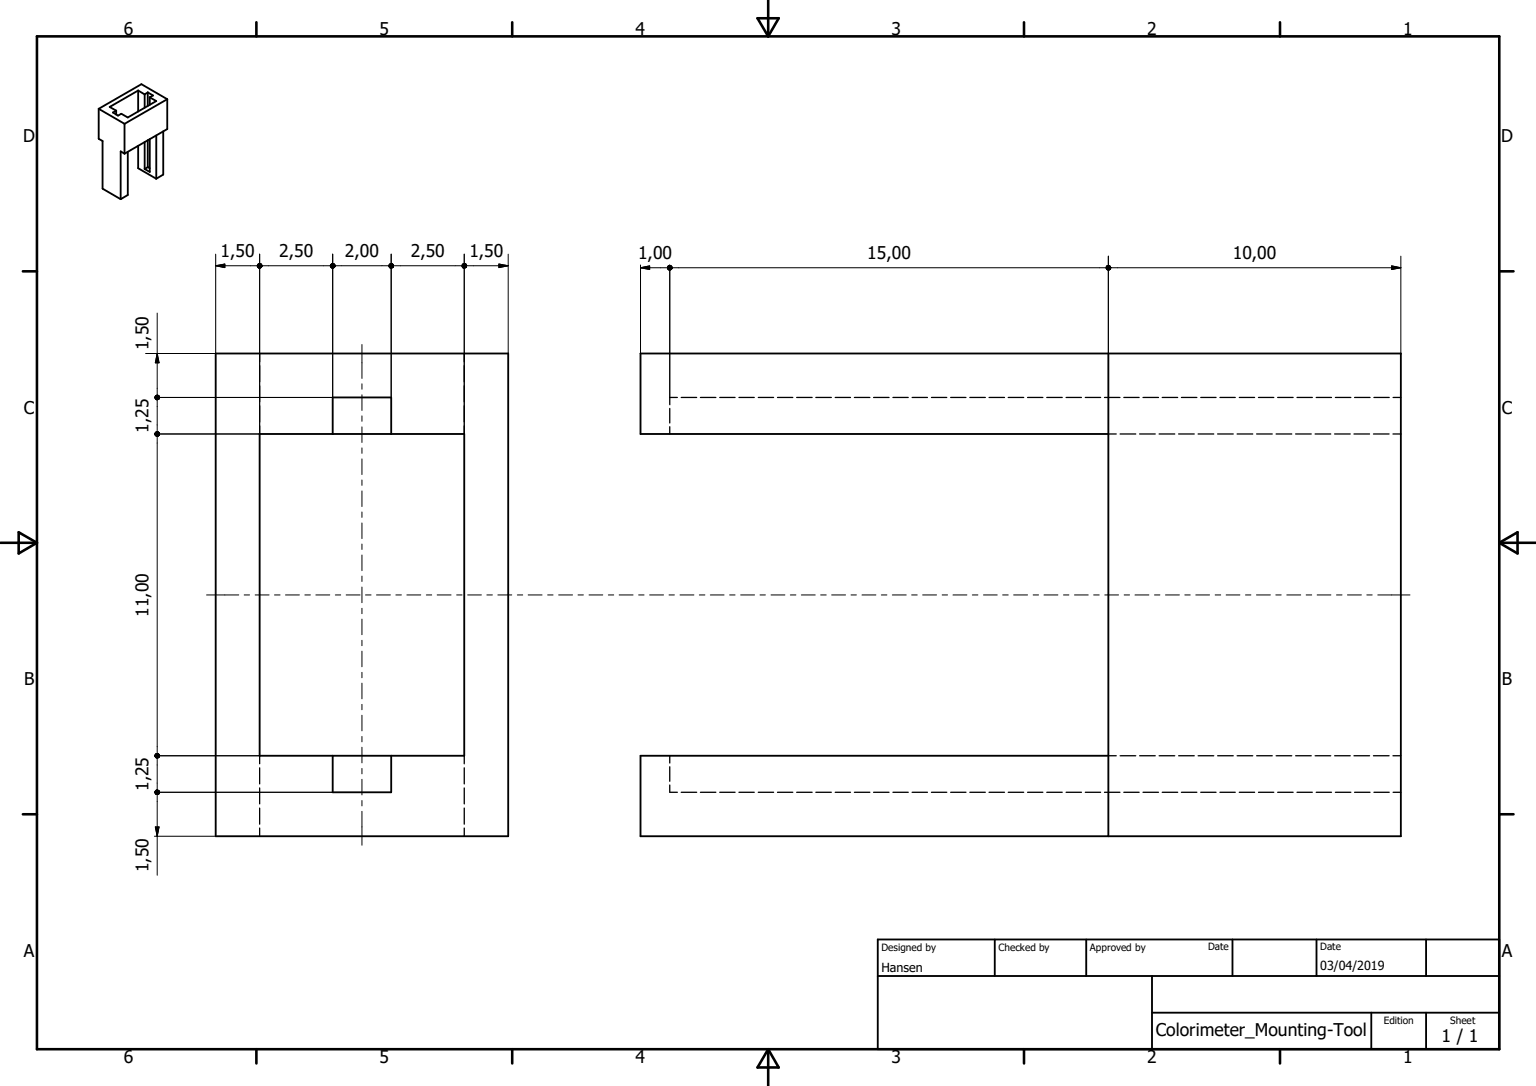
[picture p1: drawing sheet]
<svg xmlns="http://www.w3.org/2000/svg" width="420mm" height="297mm" viewBox="0 0 420 297" stroke-linecap="round" stroke-linejoin="round" font-family="sans-serif">
<g fill="none" stroke="#000" stroke-width=".51">
<path d="M27 29.8v8.2l1.1 .6v13l4.9 2.9M27 29.8l7.1 4.1M31.8 30.3v1M34.1 33.9v8.1M37.8 39.9v6.1l4.9 2.9M37.8 24.8v5.7M37.8 24.8l-7.8 4.5 1.8 1M37.8 24.8l1.8 1M39.6 25.8v3.7M39.6 38.9v7.3M40.4 25.3l1.5 .8-.9 .5M40.4 25.3v3.7"/>
<path d="M40.4 38.4v7.3M40.4 25.3l-.8 .5M41 38.1v8.9l-1.4-.8M41 26.6l1.7 1-7.7 4.5-1.8-1-.9 .5-1.4-.8 .9-.5M41 26.6v2.1M42.7 37v11.9M44.7 35.9v11.9l-2 1.1M45.8 27.1l-11.7 6.8M45.8 27.1v8.2l-11.7 6.7M45.8 27.1l-7.1-4.1-11.7 6.8M34.1 42l-1.1-.6v13.1M35 41.5v11.8l-2 1.2"/>
<path d="M40.4 45.7l.6 .3M40.4 45.7l-.8 .5M59 96.7h80v132h-80zM303.2 96.7v132M71 118.7h56v88h-56zM91 118.7v-10h16v10M303.2 118.7h-128v-22h208v132h-208v-22h128M91 206.7v10h16v-10M240.1 257h170v30h-170zM272.1 257v10M297.1 257v10M337.1 257v10"/>
<path d="M360.1 257v10M390.1 257v10M240.1 267h170M315.1 277h95M315.1 267v20M375.1 277v10M390.1 277v10"/>
</g>
<g fill="none" stroke="#000" stroke-width=".35">
<path d="M71 96.7v2.2M71 100v4.4M127 96.7v2.2M127 100v4.4M71 105.5v4.4M71 111v4.4M71 116.5v2.2M127 105.5v4.4M127 111v4.4M127 116.5v2.2M183.2 111.7v4M183.2 116.7v2"/>
<path d="M185.3 108.7h-2.1v2M186.3 108.7h4.3M191.6 108.7h4.2M196.9 108.7h4.2M202.1 108.7h4.2M207.4 108.7h4.2M212.7 108.7h4.2M217.9 108.7h4.3M223.2 108.7h4.2M228.5 108.7h4.2M233.7 108.7h4.2M239 108.7h4.2"/>
<path d="M244.3 108.7h4.1M249.5 108.7h4.2M254.8 108.7h4.2M260 108.7h4.2M265.3 108.7h4.2M270.5 108.7h4.3M275.8 108.7h4.2M281.1 108.7h4.2M286.3 108.7h4.3M291.6 108.7h4.2M296.9 108.7h4.2M302.1 108.7h4.3"/>
<path d="M303.2 118.7h2.1M306.4 118.7h4.3M307.4 108.7h4.2M311.7 118.7h4.3M312.7 108.7h4.2M317.1 118.7h4.2M317.9 108.7h4.2M322.4 118.7h4.3M323.2 108.7h4.2M327.7 118.7h4.3M328.5 108.7h4.1M333.1 118.7h4.2"/>
<path d="M333.7 108.7h4.2M338.4 118.7h4.3M339 108.7h4.2M343.7 118.7h4.3M344.2 108.7h4.2M349.1 118.7h4.2M349.5 108.7h4.2M354.4 118.7h4.3M354.8 108.7h4.2M359.7 118.7h4.3M360 108.7h4.2M365.1 118.7h4.2"/>
<path d="M365.3 108.7h4.2M370.4 118.7h4.2M370.5 108.7h4.3M375.7 118.7h4.3M375.8 108.7h4.2M381 118.7h2.2M381.1 108.7h2.1M71 206.7v2.2M71 210v4.4M71 215.5v4.4M127 206.7v2.2M127 210v4.4"/>
<path d="M127 215.5v4.4M183.2 206.7v2M183.2 209.7v4M183.2 214.7v2h2.1M186.3 216.7h4.3M191.6 216.7h4.2M196.9 216.7h4.2M202.1 216.7h4.2M207.4 216.7h4.2M212.7 216.7h4.2M217.9 216.7h4.3M223.2 216.7h4.2"/>
<path d="M228.5 216.7h4.2M233.7 216.7h4.2M239 216.7h4.2M244.3 216.7h4.1M249.5 216.7h4.2M254.8 216.7h4.2M260 216.7h4.2M265.3 216.7h4.2M270.5 216.7h4.3M275.8 216.7h4.2M281.1 216.7h4.2M286.3 216.7h4.3"/>
<path d="M291.6 216.7h4.2M296.9 216.7h4.2M302.1 216.7h4.3M303.2 206.7h2.1M306.4 206.7h4.3M307.4 216.7h4.2M311.7 206.7h4.3M312.7 216.7h4.2M317.1 206.7h4.2M317.9 216.7h4.2M322.4 206.7h4.3M323.2 216.7h4.2"/>
<path d="M327.7 206.7h4.3M328.5 216.7h4.1M333.1 206.7h4.2M333.7 216.7h4.2M338.4 206.7h4.3M339 216.7h4.2M343.7 206.7h4.3M344.2 216.7h4.2M349.1 206.7h4.2M349.5 216.7h4.2M354.4 206.7h4.3M354.8 216.7h4.2"/>
<path d="M359.7 206.7h4.3M360 216.7h4.2M365.1 206.7h4.2M365.3 216.7h4.2M370.4 206.7h4.2M370.5 216.7h4.3M375.7 206.7h4.3M375.8 216.7h4.2M381 206.7h2.2M381.1 216.7h2.1M71 221v4.4M71 226.5v2.2"/>
<path d="M127 221v4.4M127 226.5v2.2"/>
</g>
<g fill="none" stroke="#000" stroke-width=".71">
<path d="M10.1 9.9h400v277.1h-400zM70.1 6.1v3.8M140.1 6.1v3.8M207.2 5h5.8l-2.9 4.9zM210.1 0v9.9M280.1 6.1v3.8M350.1 6.1v3.8M6.3 74.2h3.8M410.1 74.2h3.9M.1 148.5h10M5.1 145.6l5 2.9-5 2.9zM410.1 148.5h10"/>
<path d="M410.1 148.5l5-2.9v5.8zM6.3 222.7h3.8M410.1 222.7h3.9M70.1 287v3.9M140.1 287v3.9M210.1 287v10M210.1 287l2.9 5h-5.8zM280.1 287v3.9M350.1 287v3.9"/>
</g>
<g fill="none" stroke="#000" stroke-width=".27">
<path d="M59 72.7l2.5-.5v1zM59 72.7h11.4M59 69.5v27.2h-19.2M70.4 72.6l1.2 .1-1.2 .1zM70.4 72.8l1.2-.1-1.2 .3zM70.4 72.4l.2-.1 1 .4zM70.4 72.4l1.2 .3-1.2-.1zM70.4 73l1.2-.3-1 .5zM70.6 72.3l.1-.1 .9 .5zM70.6 73.2l1-.5-.9 .6zM70.7 72.2l.2-.1 .7 .6zM70.7 73.3l.9-.6z"/>
<path d="M70.9 72.1l.7 .6zM70.9 73.3l.7-.6zM71 72.1l.6 .6zM71 69.5v49.2h-28.8M71.2 72.1l.4 .6zM71.4 72.2l.2 .5zM71.5 72.3l.1 .4zM71.6 72.7l-.6 .6zM71.6 72.7l-.4 .6zM71.6 72.7l-.2 .5zM71.6 72.7l-.1 .4zM71.6 72.7v.2z"/>
<path d="M71.6 72.7h18.8M90.4 72.6l1.2 .1-1.2 .1zM90.4 72.8l1.2-.1-1.1 .3zM90.5 72.4l1.1 .3-1.2-.1zM90.5 73l1.1-.3-1.1 .5zM90.5 72.3l.2-.1 .9 .5zM90.5 72.3l1.1 .4-1.1-.3zM90.5 73.2l1.1-.5-.9 .6zM90.7 72.2l.2-.1 .7 .6zM90.7 73.3l.9-.6zM90.9 72.1l.7 .6zM90.9 73.3l.7-.6z"/>
<path d="M91 69.5v39.2h-48.8M91 72.1l.6 .6zM91.2 72.1l.4 .6zM91.4 72.2l.2 .5zM91.5 72.3l.1 .4zM91.6 72.7l-.6 .6zM91.6 72.7l-.4 .6zM91.6 72.7l-.2 .5zM91.6 72.7l-.1 .4zM91.6 72.7v.2zM91.6 72.7h14.8M106.4 72.6l1.2 .1-1.2 .1z"/>
<path d="M106.4 72.8l1.2-.1-1.1 .3zM106.5 72.4l1.1 .3-1.2-.1zM106.5 73l1.1-.3-1.1 .5zM106.5 72.3l.2-.1 .9 .5zM106.5 72.3l1.1 .4-1.1-.3zM106.5 73.2l1.1-.5-.9 .6zM106.7 72.2l.9 .5zM106.7 73.3l.9-.6zM106.8 72.1l.8 .6zM106.8 73.3l.8-.6zM107 69.5v39.2M107 72.1l.6 .6z"/>
<path d="M107.2 72.1l.4 .6zM107.4 72.2l.2 .5zM107.5 72.3l.1 .4zM107.6 72.7l-.6 .6zM107.6 72.7l-.4 .6zM107.6 72.7l-.2 .5zM107.6 72.7l-.1 .4zM107.6 72.7v.2zM107.6 72.7h18.8M126.4 72.6l1.2 .1-1.2 .1zM126.4 72.8l1.2-.1-1.2 .3zM126.4 72.4l1.2 .3-1.2-.1z"/>
<path d="M126.4 73l1.2-.3-1.1 .5zM126.5 72.3l.2-.1 .9 .5zM126.5 72.3l1.1 .4-1.2-.3zM126.5 73.2l1.1-.5-.9 .6zM126.7 72.2l.2-.1 .7 .6zM126.7 73.3l.9-.6zM126.9 72.1l.7 .6zM126.9 73.3l.7-.6zM127 69.5v49.2M127 72.1l.6 .6zM127.2 72.1l.4 .6zM127.4 72.2l.2 .5z"/>
<path d="M127.5 72.3l.1 .4zM127.6 72.7l-.6 .6zM127.6 72.7l-.4 .6zM127.6 72.7l-.2 .5zM127.6 72.7l-.1 .4zM127.6 72.7v.2zM127.6 72.7h11.4M136.5 72.2l2.5 .5-2.5 .5zM139 69.5v27.2M175.2 73.2l2.5-.5v1zM175.2 73.2h7.4M175.2 72.5v24.2"/>
<path d="M182.6 73.2h1.2l-1.2 .1zM182.6 73.3l1.2-.1-1.2 .3zM182.6 72.9l.1-.1 1.1 .4zM182.6 72.9l1.2 .3h-1.2zM182.6 73.5l1.2-.3-1.1 .5zM182.7 72.8l.2-.1 .9 .5zM182.7 73.7l1.1-.5-.9 .6zM182.9 72.7l.9 .5zM182.9 73.8l.9-.6zM183 72.6h.2l.6 .6zM183 73.8l.8-.6zM183.2 72.6l.6 .6z"/>
<path d="M183.2 73.8l.6-.6-.4 .6zM183.2 72.5v36.2M183.4 72.6l.4 .6zM183.6 72.8l.2 .4zM183.7 72.9l.1 .3zM183.8 73.2l-.4 .6zM183.8 73.2l-.2 .5zM183.8 73.2l-.1 .4zM183.8 73.2v.2zM183.8 73.2h118.7M302.6 73.2h1.2l-1.2 .1zM302.6 73.3l1.2-.1-1.2 .3z"/>
<path d="M302.6 72.9l1.2 .3h-1.2zM302.6 73.5l1.2-.3-1.1 .5zM302.7 72.8l.2-.1 .9 .5zM302.7 72.8l1.1 .4-1.2-.3zM302.7 73.7l1.1-.5-.9 .6zM302.9 72.7l.9 .5zM302.9 73.8l.9-.6zM303.1 72.6h.1l.6 .6zM303.1 73.8l.7-.6zM303.2 70.1v26.6M303.2 72.6l.6 .6zM303.2 73.8l.6-.6-.4 .6z"/>
<path d="M303.4 72.6l.4 .6zM303.6 72.8l.2 .4zM303.7 72.9l.1 .3zM303.8 73.2l-.4 .6zM303.8 73.2l-.2 .5zM303.8 73.2l-.1 .4zM303.8 73.2v.2zM303.8 73.2h79.4M380.7 72.7l2.5 .5-2.5 .5zM383.2 70.1v26.6M43 96.7l.5 2.5h-1zM43 85.6v22.5"/>
<path d="M99 94.2v9.3M42.4 118.6l1.2 .1-1.2 .1zM42.4 118.8l1.2-.1-1.2 .3zM42.4 108.6l1.2 .1-1.2 .1zM42.4 108.8l1.2-.1-1.2 .3zM42.4 118.4l1.2 .3-1.2-.1zM42.4 119l1.2-.3-1.1 .4zM42.4 108.5l1.2 .2-1.2-.1zM42.4 109l1.2-.3-1.1 .4zM42.5 118.3l.2-.1 .9 .5zM42.5 118.3l1.1 .4-1.2-.3zM42.5 119.1l1.1-.4-.9 .6z"/>
<path d="M42.5 108.3l.2-.1 .9 .5zM42.5 108.3l1.1 .4-1.2-.2zM42.5 109.1l1.1-.4-.9 .6zM42.7 118.2l.9 .5zM42.7 119.3l.9-.6zM42.7 108.2l.9 .5zM42.7 109.3l.9-.6-.7 .6zM42.9 118.1l.7 .6zM42.9 119.3l.7-.6-.6 .6zM42.9 108.1h.1l.6 .6zM42.9 109.3l.7-.6zM43 109.3v8.8"/>
<path d="M43 119.3v86.8M43 118.1l.6 .6zM43 108.1l.6 .6zM43.2 118.1l.4 .6zM43.2 108.1l.4 .6zM43.4 118.2l.2 .5zM43.4 108.2l.2 .5zM43.5 118.4l.1 .3zM43.5 108.4l.1 .3zM43.6 118.7l-.6 .6zM43.6 118.7l-.4 .6zM43.6 118.7l-.2 .5z"/>
<path d="M43.6 118.7l-.1 .3zM43.6 118.7v.2zM43.6 108.7l-.6 .6zM43.6 108.7l-.4 .6zM43.6 108.7l-.2 .5zM43.6 108.7l-.1 .4zM43.6 108.7v.2zM99 105v1.5M99 108v4.3M99 113.7v1.5M99 116.8v4.2M99 122.5v1.5"/>
<path d="M99 125.5v4.3M99 131.3v1.5M99 134.3v4.3M99 140v1.5M99 143v4.3M99 148.8v1.5M99 151.8v4.3M99 157.6v1.4M56.5 162.7h8.8M66.8 162.7h1.5M69.8 162.7h3.8M75.1 162.7h1.5"/>
<path d="M78.1 162.7h3.8M83.4 162.7h1.5M86.4 162.7h3.8M91.7 162.7h1.5M94.7 162.7h3.8M99 160.6v4.2M99 166.4v1.5M99 169.3v4.3M99 175.1v1.5M99 178.1v4.3M100 162.7h1.5M103 162.7h3.8"/>
<path d="M108.3 162.7h1.5M111.3 162.7h3.8M116.6 162.7h1.5M119.6 162.7h3.8M124.9 162.7h1.5M127.9 162.7h3.8M133.2 162.7h1.5M136.2 162.7h3.8M141.5 162.7h1.5M144.5 162.7h3.8M149.8 162.7h1.5M152.8 162.7h3.8"/>
<path d="M158.1 162.7h1.5M161.1 162.7h3.8M166.4 162.7h1.5M169.4 162.7h3.8M174.7 162.7h1.5M177.7 162.7h3.8M183 162.7h1.5M186 162.7h3.8M191.3 162.7h1.5M194.3 162.7h3.8M199.6 162.7h1.5M202.6 162.7h3.8"/>
<path d="M207.9 162.7h1.5M210.9 162.7h3.8M216.2 162.7h1.5M219.2 162.7h3.8M224.5 162.7h1.5M227.5 162.7h3.8M232.8 162.7h1.5M235.8 162.7h3.8M241.1 162.7h1.5M244.1 162.7h3.8M249.4 162.7h1.5M252.4 162.7h3.8"/>
<path d="M257.7 162.7h1.5M260.7 162.7h3.8M266 162.7h1.5M269 162.7h3.8M274.3 162.7h1.5M277.3 162.7h3.8M282.6 162.7h1.5M285.6 162.7h3.8M290.9 162.7h1.5M293.9 162.7h3.8M299.2 162.7h1.5M302.2 162.7h3.8"/>
<path d="M307.5 162.7h1.5M310.5 162.7h3.8M315.8 162.7h1.5M318.8 162.7h3.8M324.1 162.7h1.5M327.1 162.7h3.8M332.4 162.7h1.5M335.4 162.7h3.8M340.7 162.7h1.5M343.7 162.7h3.8M349 162.7h1.5M352 162.7h3.8"/>
<path d="M357.3 162.7h1.5M360.3 162.7h3.8M365.6 162.7h1.5M368.6 162.7h3.8M373.9 162.7h1.5M376.9 162.7h8.8M99 183.9v1.5M99 186.9v4.2M99 192.7v1.4M99 195.6v4.3M42.2 216.7h48.8M42.2 206.7h28.8"/>
<path d="M42.4 216.6l1.2 .1-1.2 .1zM42.4 216.8l1.2-.1-1.2 .3zM42.4 206.6l1.2 .1-1.2 .1zM42.4 206.8l1.2-.1-1.2 .3zM42.4 216.5l1.2 .2-1.2-.1zM42.4 217l1.2-.3-1.1 .4zM42.4 206.4l1.2 .3-1.2-.1zM42.4 207l1.2-.3-1.1 .4zM42.5 216.3l.2-.1 .9 .5zM42.5 216.3l1.1 .4-1.2-.2zM42.5 217.1l1.1-.4-.9 .6zM42.5 206.3l.2-.1 .9 .5z"/>
<path d="M42.5 206.3l1.1 .4-1.2-.3zM42.5 207.1l1.1-.4-.9 .6zM42.7 216.2l.2-.1 .7 .6zM42.7 217.3l.9-.6zM42.7 206.2l.9 .5zM42.7 207.3l.9-.6zM42.9 216.1l.7 .6zM42.9 217.3l.7-.6-.6 .6zM42.9 206.1h.1l.6 .6zM42.9 207.3l.7-.6zM43 207.3v8.8M43 217.3v22.1"/>
<path d="M43 216.1l.6 .6zM43 206.1l.6 .6zM43 207.3l.6-.6zM43.2 216.2l.4 .5zM43.2 206.1l.4 .6zM43.4 216.2l.2 .5zM43.4 206.2l.2 .5zM43.5 216.4l.1 .3zM43.5 206.4l.1 .3zM43.6 216.7l-.6 .6zM43.6 216.7l-.4 .6zM43.6 216.7l-.2 .5z"/>
<path d="M43.6 216.7l-.1 .3zM43.6 216.7v.2zM43.6 206.7l-.4 .6zM43.6 206.7l-.2 .5zM43.6 206.7l-.1 .4zM43.6 206.7v.2zM99 201.4v1.5M99 204.4v4.3M99 210.2v1.5M99 213.1v4.3M99 218.9v1.5M42.2 228.7h16.8"/>
<path d="M42.5 226.2h1l-.5 2.5zM99 221.9v9.3"/>
</g>
<g fill="#000">
<path d="M59 72.7l2.5-.5v1zM71.5 72.3l.1 .4zM71.4 72.2l.2 .5zM71.2 72.1l.4 .6zM71 72.1l.6 .6zM70.9 72.1l.7 .6zM70.7 72.2l.2-.1 .7 .6zM70.6 72.3l.1-.1 .9 .5zM70.4 72.4l.2-.1 1 .4zM70.4 72.4l1.2 .3-1.2-.1zM70.4 72.6l1.2 .1-1.2 .1zM70.4 72.8l1.2-.1-1.2 .3z"/>
<path d="M70.4 73l1.2-.3-1 .5zM70.6 73.2l1-.5-.9 .6zM70.7 73.3l.9-.6zM70.9 73.3l.7-.6zM71.6 72.7l-.6 .6zM71.6 72.7l-.4 .6zM71.6 72.7l-.2 .5zM71.6 72.7l-.1 .4zM71.6 72.7v.2zM91.5 72.3l.1 .4zM91.4 72.2l.2 .5zM91.2 72.1l.4 .6z"/>
<path d="M91 72.1l.6 .6zM90.9 72.1l.7 .6zM90.7 72.2l.2-.1 .7 .6zM90.5 72.3l.2-.1 .9 .5zM90.5 72.3l1.1 .4-1.1-.3zM90.5 72.4l1.1 .3-1.2-.1zM90.4 72.6l1.2 .1-1.2 .1zM90.4 72.8l1.2-.1-1.1 .3zM90.5 73l1.1-.3-1.1 .5zM90.5 73.2l1.1-.5-.9 .6zM90.7 73.3l.9-.6zM90.9 73.3l.7-.6z"/>
<path d="M91.6 72.7l-.6 .6zM91.6 72.7l-.4 .6zM91.6 72.7l-.2 .5zM91.6 72.7l-.1 .4zM91.6 72.7v.2zM107.5 72.3l.1 .4zM107.4 72.2l.2 .5zM107.2 72.1l.4 .6zM107 72.1l.6 .6zM106.8 72.1l.8 .6zM106.7 72.2l.9 .5zM106.5 72.3l.2-.1 .9 .5z"/>
<path d="M106.5 72.3l1.1 .4-1.1-.3zM106.5 72.4l1.1 .3-1.2-.1zM106.4 72.6l1.2 .1-1.2 .1zM106.4 72.8l1.2-.1-1.1 .3zM106.5 73l1.1-.3-1.1 .5zM106.5 73.2l1.1-.5-.9 .6zM106.7 73.3l.9-.6zM106.8 73.3l.8-.6zM107.6 72.7l-.6 .6zM107.6 72.7l-.4 .6zM107.6 72.7l-.2 .5zM107.6 72.7l-.1 .4z"/>
<path d="M107.6 72.7v.2zM127.5 72.3l.1 .4zM127.4 72.2l.2 .5zM127.2 72.1l.4 .6zM127 72.1l.6 .6zM126.9 72.1l.7 .6zM126.7 72.2l.2-.1 .7 .6zM126.5 72.3l.2-.1 .9 .5zM126.5 72.3l1.1 .4-1.2-.3zM126.4 72.4l1.2 .3-1.2-.1zM126.4 72.6l1.2 .1-1.2 .1zM126.4 72.8l1.2-.1-1.2 .3z"/>
<path d="M126.4 73l1.2-.3-1.1 .5zM126.5 73.2l1.1-.5-.9 .6zM126.7 73.3l.9-.6zM126.9 73.3l.7-.6zM127.6 72.7l-.6 .6zM127.6 72.7l-.4 .6zM127.6 72.7l-.2 .5zM127.6 72.7l-.1 .4zM127.6 72.7v.2zM136.5 72.2l2.5 .5-2.5 .5zM175.2 73.2l2.5-.5v1zM183.7 72.9l.1 .3z"/>
<path d="M183.6 72.8l.2 .4zM183.4 72.6l.4 .6zM183.2 72.6l.6 .6zM183 72.6h.2l.6 .6zM182.9 72.7l.9 .5zM182.7 72.8l.2-.1 .9 .5zM182.6 72.9l.1-.1 1.1 .4zM182.6 72.9l1.2 .3h-1.2zM182.6 73.2h1.2l-1.2 .1zM182.6 73.3l1.2-.1-1.2 .3zM182.6 73.5l1.2-.3-1.1 .5zM182.7 73.7l1.1-.5-.9 .6z"/>
<path d="M182.9 73.8l.9-.6zM183 73.8l.8-.6zM183.2 73.8l.6-.6-.4 .6zM183.8 73.2l-.4 .6zM183.8 73.2l-.2 .5zM183.8 73.2l-.1 .4zM183.8 73.2v.2zM303.7 72.9l.1 .3zM303.6 72.8l.2 .4zM303.4 72.6l.4 .6zM303.2 72.6l.6 .6zM303.1 72.6h.1l.6 .6z"/>
<path d="M302.9 72.7l.9 .5zM302.7 72.8l.2-.1 .9 .5zM302.7 72.8l1.1 .4-1.2-.3zM302.6 72.9l1.2 .3h-1.2zM302.6 73.2h1.2l-1.2 .1zM302.6 73.3l1.2-.1-1.2 .3zM302.6 73.5l1.2-.3-1.1 .5zM302.7 73.7l1.1-.5-.9 .6zM302.9 73.8l.9-.6zM303.1 73.8l.7-.6zM303.2 73.8l.6-.6-.4 .6zM303.8 73.2l-.4 .6z"/>
<path d="M303.8 73.2l-.2 .5zM303.8 73.2l-.1 .4zM303.8 73.2v.2zM380.7 72.7l2.5 .5-2.5 .5zM43 96.7l.5 2.5h-1zM43.5 118.4l.1 .3zM43.4 118.2l.2 .5zM43.2 118.1l.4 .6zM43 118.1l.6 .6zM42.9 118.1l.7 .6zM42.7 118.2l.9 .5zM42.5 118.3l.2-.1 .9 .5z"/>
<path d="M42.5 118.3l1.1 .4-1.2-.3zM42.4 118.4l1.2 .3-1.2-.1zM42.4 118.6l1.2 .1-1.2 .1zM42.4 118.8l1.2-.1-1.2 .3zM42.4 119l1.2-.3-1.1 .4zM42.5 119.1l1.1-.4-.9 .6zM42.7 119.3l.9-.6zM42.9 119.3l.7-.6-.6 .6zM43.6 118.7l-.6 .6zM43.6 118.7l-.4 .6zM43.6 118.7l-.2 .5zM43.6 118.7l-.1 .3z"/>
<path d="M43.6 118.7v.2zM43.5 108.4l.1 .3zM43.4 108.2l.2 .5zM43.2 108.1l.4 .6zM43 108.1l.6 .6zM42.9 108.1h.1l.6 .6zM42.7 108.2l.9 .5zM42.5 108.3l.2-.1 .9 .5zM42.5 108.3l1.1 .4-1.2-.2zM42.4 108.5l1.2 .2-1.2-.1zM42.4 108.6l1.2 .1-1.2 .1zM42.4 108.8l1.2-.1-1.2 .3z"/>
<path d="M42.4 109l1.2-.3-1.1 .4zM42.5 109.1l1.1-.4-.9 .6zM42.7 109.3l.9-.6-.7 .6zM42.9 109.3l.7-.6zM43.6 108.7l-.6 .6zM43.6 108.7l-.4 .6zM43.6 108.7l-.2 .5zM43.6 108.7l-.1 .4zM43.6 108.7v.2zM43.5 216.4l.1 .3zM43.4 216.2l.2 .5zM43.2 216.2l.4 .5z"/>
<path d="M43 216.1l.6 .6zM42.9 216.1l.7 .6zM42.7 216.2l.2-.1 .7 .6zM42.5 216.3l.2-.1 .9 .5zM42.5 216.3l1.1 .4-1.2-.2zM42.4 216.5l1.2 .2-1.2-.1zM42.4 216.6l1.2 .1-1.2 .1zM42.4 216.8l1.2-.1-1.2 .3zM42.4 217l1.2-.3-1.1 .4zM42.5 217.1l1.1-.4-.9 .6zM42.7 217.3l.9-.6zM42.9 217.3l.7-.6-.6 .6z"/>
<path d="M43.6 216.7l-.6 .6zM43.6 216.7l-.4 .6zM43.6 216.7l-.2 .5zM43.6 216.7l-.1 .3zM43.6 216.7v.2zM43.5 206.4l.1 .3zM43.4 206.2l.2 .5zM43.2 206.1l.4 .6zM43 206.1l.6 .6zM42.9 206.1h.1l.6 .6zM42.7 206.2l.9 .5zM42.5 206.3l.2-.1 .9 .5z"/>
<path d="M42.5 206.3l1.1 .4-1.2-.3zM42.4 206.4l1.2 .3-1.2-.1zM42.4 206.6l1.2 .1-1.2 .1zM42.4 206.8l1.2-.1-1.2 .3zM42.4 207l1.2-.3-1.1 .4zM42.5 207.1l1.1-.4-.9 .6zM42.7 207.3l.9-.6zM42.9 207.3l.7-.6zM43 207.3l.6-.6zM43.6 206.7l-.4 .6zM43.6 206.7l-.2 .5zM43.6 206.7l-.1 .4z"/>
<path d="M43.6 206.7v.2zM42.5 226.2h1l-.5 2.5z"/>
</g>
<g font-size="4.8">
<text x="33.9" y="9.6">6</text>
<text x="103.8" y="9.6">5</text>
<text x="173.9" y="9.6">4</text>
<text x="243.8" y="9.6">3</text>
<text x="313.8" y="9.6">2</text>
<text x="383.8" y="9.6">1</text>
<text x="6.4" y="38.9">D</text>
<text x="410.7" y="38.9">D</text>
<text x="60.4" y="70.3">1,50</text>
<text x="76.4" y="70.3">2,50</text>
<text x="94.3" y="70.3">2,00</text>
<text x="112.4" y="70.3">2,50</text>
<text x="128.4" y="70.3">1,50</text>
<text x="174.5" y="70.9">1,00</text>
<text x="237.2" y="70.9">15,00</text>
<text x="337.2" y="70.9">10,00</text>
<text x="40.6" y="95.8" transform="rotate(-90 40.6 95.8)">1,50</text>
<text x="6.6" y="113.1">C</text>
<text x="410.8" y="113.1">C</text>
<text x="40.6" y="118.4" transform="rotate(-90 40.6 118.4)">1,25</text>
<text x="40.6" y="168.7" transform="rotate(-90 40.6 168.7)">11,00</text>
<text x="6.6" y="187.4">B</text>
<text x="410.8" y="187.4">B</text>
<text x="40.6" y="216.4" transform="rotate(-90 40.6 216.4)">1,25</text>
<text x="40.6" y="238.6" transform="rotate(-90 40.6 238.6)">1,50</text>
<text x="6.6" y="261.6">A</text>
<text x="410.8" y="261.6">A</text>
<text x="316.1" y="283.3">Colorimeter_Mounting-Tool</text>
<text x="394.3" y="284.9">1 / 1</text>
<text x="33.9" y="290.9">6</text>
<text x="103.8" y="290.9">5</text>
<text x="173.9" y="290.9">4</text>
<text x="243.8" y="290.9">3</text>
<text x="313.8" y="290.9">2</text>
<text x="383.8" y="290.9">1</text>
</g>
<g font-size="3.4">
<text x="241.1" y="265.9">Hansen</text>
<text x="361.1" y="265.4">03/04/2019</text>
</g>
<g font-size="2.7">
<text x="241.1" y="260.1">Designed by</text>
<text x="273.1" y="260.1">Checked by</text>
<text x="298.1" y="260.1">Approved by</text>
<text x="330.4" y="260">Date</text>
<text x="361.1" y="260">Date</text>
<text x="378.5" y="280.1">Edition</text>
<text x="396.7" y="280.1">Sheet</text>
</g>
</svg>
